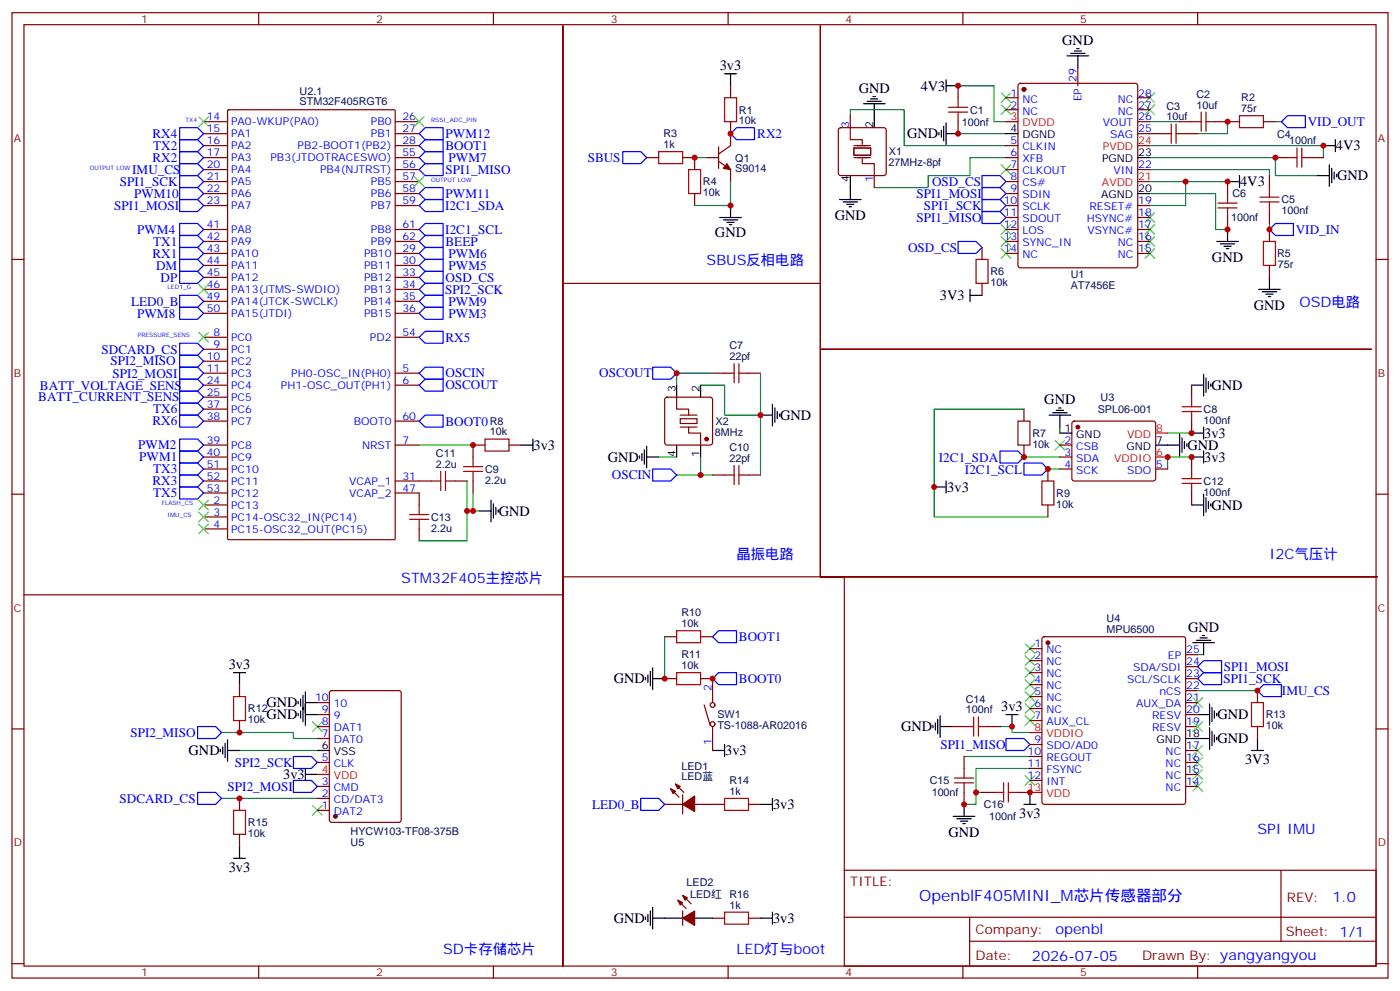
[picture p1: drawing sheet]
<svg xmlns="http://www.w3.org/2000/svg" width="412mm" height="292mm" viewBox="0 0 412 292" stroke-linecap="round" stroke-linejoin="round" font-family="sans-serif">
<g fill="none" stroke="#870000" stroke-width=".35">
<path d="M3.5 3.7h405.4v284.4h-405.4zM7.1 7.3h398.2v277.3h-398.2zM76.2 3.7v3.6M145.3 3.7v3.6M214.5 3.7v3.6M283.6 3.7v3.6M317.5 20v5.3M352.8 3.7v3.6M60 35.8h7M60 39.4h7M67.1 32.5l.3-.2h48.7l.3 .2v126.1l-.2 .3-48.8 .1-.3-.2zM116.4 35.8h7.1"/>
<path d="M116.4 39.4h7.1M215.2 35.8v7.1l-3.5 2.5M215.2 25.3v3.5M247.2 37.8l.4-.2h12.7l.5 .2 .3 .5v12.7l-.3 .5-.5 .2h-12.7l-.4-.2-.3-.5v-12.7zM250.5 34.1v3.5M282.2 25.3v3.5M282.2 35.8v3.6M296.3 28.8h3.6M296.3 32.3h3.6M300.1 24.8l.5-.2h33.8l.7 .4v53.2l-.4 .6-34.1 .1-.7-.5v-53.1zM335.1 35.8h3.6M335.1 39.4h7.1"/>
<path d="M335.1 28.8h3.6M335.1 32.3h3.6M347.5 35.8h3.5M349.2 39.4h3.6M358.1 35.8h7M372.2 35.8h3.5M60 42.9h7M60 46.4h7M60 50h7M60 53.5h7M60 57h7M116.4 42.9h7.1"/>
<path d="M116.4 46.4h7.1M116.4 50h7.1M116.4 53.5h7.1M116.4 57h7.1M190.5 46.4h3.5M201.1 46.4h3.5v3.6M204.6 57v3.5M208.1 46.4h3.6M211.7 47.5l3.5 2.5v3.5M211.7 43.3v6.3M257.5 51.7v3.5M296.3 42.9h3.6"/>
<path d="M296.3 46.4h3.6M296.3 50h3.6M296.3 53.5h3.6M296.3 57h3.6M335.1 50h3.6M361.6 53.5v3.5M373.9 51.7v3.5M375.7 46.4h3.5M386.3 46.4h3.5M3.5 76.4h3.6M60 60.5h7M60 74.6h7"/>
<path d="M60 78.2h7M60 67.6h7M60 71.1h7M116.4 60.5h7.1M116.4 74.6h7.1M116.4 78.2h7.1M116.4 67.6h7.1M116.4 71.1h7.1M289.3 72.9v3.5M296.3 60.5h3.6M296.3 74.6h3.6M296.3 67.6h3.6"/>
<path d="M296.3 71.1h3.6M296.3 64.1h3.6M335.1 60.5h3.6M335.1 74.6h3.6M335.1 67.6h3.6M335.1 71.1h3.6M335.1 64.1h3.6M361.6 64.1v3.5M373.9 62.3v3.5M373.9 67.6v3.5M373.9 78.2v3.5M405.3 76.4h3.6"/>
<path d="M60 81.7h7M60 85.2h7M60 88.8h7M60 92.3h7M60 99.3h7M116.4 81.7h7.1M116.4 85.2h7.1M116.4 88.8h7.1M116.4 92.3h7.1M116.4 99.3h7.1M165.8 83.5h75.9M289.3 83.5v3.5"/>
<path d="M60 102.9h7M60 106.4h7M60 109.9h7M60 113.5h7M60 117h7M116.4 109.9h7.1M116.4 113.5h7.1M196 117.2l.5-.2h12.7l.5 .2 .2 .5v12.7l-.2 .5-.5 .2h-12.7l-.5-.2-.2-.5v-12.7zM199.3 117v3.5h3.5v1.8M209.9 109.9h3.5M220.5 109.9h3.5M351 113.5v3.5"/>
<path d="M60 120.5h7M60 124h7M60 131.1h7M60 134.6h7M60 138.1h7M116.4 124h7.1M116.4 131.1h7.1M142.9 131.1h-3.6v3.5M149.9 131.1h3.6M200.4 123.3h4.9v1.4h-4.9zM202.8 125.8v1.8h3.6v3.5M209.9 139.9h3.5"/>
<path d="M220.5 139.9h3.5M301.6 120.5v3.5M301.6 131.1v3.5M308.7 138.1v3.6M312.2 131.1h3.5M312.2 134.6h3.5M312.2 138.1h3.5M316 124.2l.4-.2h23.3l.5 .2 .2 .5v16.5l-.7 .5-23.5-.1-.5-.6v-16.3zM340.4 138.1h3.6M351 124v3.6M351 134.6v3.5M3.5 145.6h3.6"/>
<path d="M60 148.7h7M60 152.3h7M60 155.8h7M60 141.7h7M60 145.2h7M116.4 141.7h10.6M116.4 145.2h7.1v3.5M123.5 155.8v3.5M134.1 141.7h3.5M139.3 141.7v3.5M308.7 148.7v3.6M351 145.2v3.5"/>
<path d="M405.3 145.6h3.6M7.1 175.2h158.7v-167.6v277v-114.7h239.9h-164v-67h162.2h-162.2v-95.3v162.3h7v86.4M195.8 187.5h3.5M195.8 199.9h3.5M206.4 187.5h3.5M206.4 199.9h3.5v7M303.4 191.1h3.5M303.4 194.6h3.5M303.4 198.1h3.5M307.2 187.7l.4-.2h40.9l.5 .2 .2 .5v48l-.2 .5-.5 .2h-40.9l-.5-.2-.2-.5v-48zM349.2 199.9h3.6M349.2 196.4h3.6"/>
<path d="M349.2 192.8h3.6M3.5 214.7h3.6M70.6 201.6v3.6M70.6 212.2v3.6M93.5 214h3.5M93.5 210.5h3.5M93.5 206.9h3.5M93.5 217.5h3.5M97.2 203.6l.5-.2h19.8l.6 .4 .1 37.7-.5 .7h-20l-.6-.4-.1-37.7zM207.4 207.6l1.8 6M209.9 214v7.1M280.5 214h3.5"/>
<path d="M291 214h3.6M303.4 201.6h3.5M303.4 205.2h3.5M303.4 208.7h3.5M303.4 212.2h3.5M303.4 219.3h3.5M349.2 214h3.6M349.2 210.5h3.6M349.2 206.9h3.6M349.2 203.4h3.6M370.4 203.4v3.5M370.4 214v3.5"/>
<path d="M405.3 214.7h3.6M70.6 235.2v3.5M93.5 231.6h3.5M93.5 224.6h3.5M93.5 238.7h3.5M93.5 235.2h3.5M195.8 236.9h5.3M197.6 232.3l2.4 2.5M199 230.9l2.4 2.5M201.1 234.1v5.6M204.6 236.9h8.8M220.5 236.9h3.5"/>
<path d="M284 222.8v3.5M284 233.4v3.5M289.3 233.4h3.5M299.9 233.4h3.5M303.4 222.8h3.5M303.4 226.3h3.5M303.4 229.9h3.5M349.2 231.6h3.6M349.2 228.1h3.6M349.2 224.6h3.6M349.2 221.1h3.6M70.6 245.7v3.6"/>
<path d="M248.7 256.3h156.6v28.3h-156.6zM377.3 256.4v20.8M199.7 265.1l2.4 2.5M201.1 268.3v4.3M201.1 263.7l2.5 2.5M209.9 270.4h3.5M220.5 270.4h3.5M248.7 270.2h156.5M285.6 277.2h119.6M285.6 270.2v14.1M3.5 283.8h3.6M76.2 284.6v3.5"/>
<path d="M145.3 284.6v3.5M214.5 284.6v3.5M283.6 284.6v3.5M352.8 284.6v3.5M405.3 283.8h3.6"/>
<circle cx="209.9" cy="213.3" r=".71"/>
<circle cx="209.9" cy="207.6" r=".71"/>
</g>
<g fill="none" stroke="#00f" stroke-width=".35">
<path d="M52.9 37.6h5.3l1.8 1.8-1.8 1.7h-5.3zM123.5 39.4l1.7-1.8h5.3v3.5h-5.3zM215.2 39.4l1.8-1.8h5.2v3.5h-5.2zM377.5 35.8l1.7-1.7h5.3v3.5h-5.3zM52.9 55.2h5.3l1.8 1.8-1.8 1.8h-5.3zM52.9 51.7h5.3l1.8 1.8-1.8 1.7h-5.3zM52.9 58.8h5.3l1.8 1.7-1.8 1.8h-5.3zM52.9 41.1h5.3l1.8 1.8-1.8 1.8h-5.3zM52.9 44.7h5.3l1.8 1.7-1.8 1.8h-5.3zM52.9 48.2h5.3l1.8 1.8-1.8 1.7h-5.3zM123.5 46.4l1.7-1.7h5.3v3.5h-5.3zM123.5 57l1.7-1.8h5.3v3.6h-5.3z"/>
<path d="M123.5 50l1.7-1.8h5.3v3.5h-5.3zM123.5 42.9l1.7-1.8h5.3v3.6h-5.3zM183.4 44.7h5.3l1.8 1.7-1.8 1.8h-5.3zM289.3 58.8h5.3l1.7 1.7-1.7 1.8h-5.3zM289.3 55.2h5.3l1.7 1.8-1.7 1.8h-5.3zM289.3 51.7h5.3l1.7 1.8-1.7 1.7h-5.3zM52.9 69.4h5.3l1.8 1.7-1.8 1.8h-5.3zM52.9 72.9h5.3l1.8 1.7-1.8 1.8h-5.3zM52.9 76.4h5.3l1.8 1.8-1.8 1.7h-5.3zM52.9 79.9h5.3l1.8 1.8-1.8 1.8h-5.3zM52.9 65.8h5.3l1.8 1.8-1.8 1.8h-5.3zM123.5 78.2l1.7-1.8h5.3v3.5h-5.3z"/>
<path d="M123.5 74.6l1.7-1.7h5.3v3.5h-5.3zM123.5 67.6l1.7-1.8h5.3v3.6h-5.3zM123.5 60.5l1.7-1.7h5.3v3.5h-5.3zM123.5 71.1l1.7-1.7h5.3v3.5h-5.3zM282.2 71.1h5.3l1.8 1.8-1.8 1.7h-5.3zM289.3 62.3h5.3l1.7 1.8-1.7 1.7h-5.3zM373.9 67.6l1.8-1.8h5.3v3.6h-5.3zM52.9 87h5.3l1.8 1.8-1.8 1.7h-5.3zM52.9 90.5h5.3l1.8 1.8-1.8 1.8h-5.3zM123.5 92.3l1.7-1.8h5.3v3.6h-5.3zM123.5 88.8l1.7-1.8h5.3v3.5h-5.3zM123.5 99.3l1.7-1.7h5.3v3.5h-5.3z"/>
<path d="M123.5 81.7l1.7-1.8h5.3v3.6h-5.3zM123.5 85.2l1.7-1.7h5.3v3.5h-5.3zM52.9 118.7h5.3l1.8 1.8-1.8 1.8h-5.3zM52.9 111.7h5.3l1.8 1.8-1.8 1.7h-5.3zM52.9 115.2h5.3l1.8 1.8-1.8 1.7h-5.3zM52.9 104.6h5.3l1.8 1.8-1.8 1.8h-5.3zM52.9 108.2h5.3l1.8 1.7-1.8 1.8h-5.3zM52.9 101.1h5.3l1.8 1.8-1.8 1.7h-5.3zM123.5 109.9l1.7-1.7h5.3v3.5h-5.3zM123.5 113.5l1.7-1.8h5.3v3.5h-5.3zM192.3 108.2h5.3l1.7 1.7-1.7 1.8h-5.3zM52.9 132.9h5.3l1.8 1.7-1.8 1.8h-5.3z"/>
<path d="M52.9 129.3h5.3l1.8 1.8-1.8 1.8h-5.3zM52.9 136.4h5.3l1.8 1.7-1.8 1.8h-5.3zM52.9 139.9h5.3l1.8 1.8-1.8 1.7h-5.3zM52.9 122.3h5.3l1.8 1.7-1.8 1.8h-5.3zM123.5 124l1.7-1.7h5.3v3.5h-5.3zM192.3 138.1h5.3l1.7 1.8-1.7 1.8h-5.3zM294.6 132.9h5.3l1.7 1.7-1.7 1.8h-5.3zM301.6 136.4h5.3l1.8 1.7-1.8 1.8h-5.3zM52.9 143.4h5.3l1.8 1.8-1.8 1.8h-5.3zM209.9 199.9l1.8-1.8h5.3v3.5h-5.3zM209.9 187.5l1.8-1.7h5.3v3.5h-5.3zM352.8 196.4l1.7-1.8h5.3v3.5h-5.3z"/>
<path d="M352.8 199.9l1.7-1.8h5.3v3.5h-5.3zM58.2 214h5.3l1.8 1.8-1.8 1.7h-5.3zM296.3 217.5h5.3l1.8 1.8-1.8 1.8h-5.3zM370.4 203.4l1.8-1.8h5.3v3.6h-5.3zM58.2 233.4h5.3l1.8 1.8-1.8 1.7h-5.3zM86.4 222.8h5.3l1.8 1.8-1.8 1.7h-5.3zM86.4 229.9h5.3l1.8 1.7-1.8 1.8h-5.3zM188.7 235.2h5.3l1.8 1.7-1.8 1.8h-5.3z"/>
</g>
<g fill="none" stroke="#3c3" stroke-width=".35">
<path d="M58.6 34.4l2.8 2.9M61.4 34.4l-2.8 2.9M122.1 34.4l2.8 2.9M124.9 34.4l-2.8 2.9M294.9 30.9l2.8 2.8M294.9 27.4l2.8 2.8M297.7 30.9l-2.8 2.8M297.7 27.4l-2.8 2.8M337.3 27.4l2.8 2.8M337.3 30.9l2.8 2.8M340.1 27.4l-2.8 2.8M340.1 30.9l-2.8 2.8"/>
<path d="M122.1 52.1l2.8 2.8M124.9 52.1l-2.8 2.8M294.9 48.5l2.8 2.9M297.7 48.5l-2.8 2.9M294.9 66.2l2.8 2.8M294.9 69.7l2.8 2.8M294.9 73.2l2.8 2.9M297.7 66.2l-2.8 2.8M297.7 69.7l-2.8 2.8M297.7 73.2l-2.8 2.9M337.3 62.7l2.8 2.8M337.3 66.2l2.8 2.8"/>
<path d="M337.3 73.2l2.8 2.9M337.3 69.7l2.8 2.8M340.1 62.7l-2.8 2.8M340.1 66.2l-2.8 2.8M340.1 73.2l-2.8 2.9M340.1 69.7l-2.8 2.8M58.6 97.9l2.8 2.9M58.6 83.8l2.8 2.8M61.4 97.9l-2.8 2.9M61.4 83.8l-2.8 2.8M310.8 129.7l2.8 2.8M313.6 129.7l-2.8 2.8"/>
<path d="M58.6 154.4l2.8 2.8M58.6 147.3l2.8 2.8M58.6 150.8l2.8 2.9M61.4 154.4l-2.8 2.8M61.4 147.3l-2.8 2.8M61.4 150.8l-2.8 2.9M302 196.7l2.8 2.8M302 193.2l2.8 2.8M302 189.7l2.8 2.8M304.8 196.7l-2.8 2.8M304.8 193.2l-2.8 2.8M304.8 189.7l-2.8 2.8"/>
<path d="M92.1 212.6l2.8 2.8M94.9 212.6l-2.8 2.8M302 210.8l2.8 2.8M302 207.3l2.8 2.8M302 203.8l2.8 2.8M302 200.2l2.8 2.9M304.8 210.8l-2.8 2.8M304.8 207.3l-2.8 2.8M304.8 203.8l-2.8 2.8M304.8 200.2l-2.8 2.9M351.4 205.5l2.8 2.9M351.4 219.6l2.8 2.9"/>
<path d="M351.4 212.6l2.8 2.8M354.2 205.5l-2.8 2.9M354.2 219.6l-2.8 2.9M354.2 212.6l-2.8 2.8M92.1 237.3l2.8 2.8M94.9 237.3l-2.8 2.8M302 228.5l2.8 2.8M304.8 228.5l-2.8 2.8M351.4 223.2l2.8 2.8M351.4 226.7l2.8 2.8M351.4 230.2l2.8 2.8M354.2 223.2l-2.8 2.8"/>
<path d="M354.2 226.7l-2.8 2.8M354.2 230.2l-2.8 2.8"/>
</g>
<g fill="#870000" stroke="#870000" stroke-width=".35">
<path d="M201.1 236.9l3.5-2.4v4.5z"/>
<path d="M199 230.9l1.4 .7-.7 .7z"/>
<path d="M197.6 232.3l1.4 .7-.7 .8z"/>
<path d="M214.1 48.2l1.1 1.8-2.1-.4z"/>
<path d="M201.1 270.4l3.5-2.1v4.3z"/>
<path d="M199.7 265.1l1.4 .8-.7 .7z"/>
<path d="M201.1 263.7l1.4 .7-.7 .7z"/>
<circle cx="208.1" cy="129.3" r=".53"/>
<circle cx="308.7" cy="189.3" r=".53"/>
<circle cx="301.6" cy="26.3" r=".53"/>
<circle cx="98.8" cy="240.5" r=".53"/>
<circle cx="317.5" cy="125.8" r=".53"/>
</g>
<g fill="none" stroke="#000" stroke-width=".35">
<path d="M314.3 16.4h6.4M315.4 15.7h4.2M316.4 15h2.2M317.1 14.3h.8M317.5 16.4v3.6M213.4 21.7h3.6M215.2 21.7v3.6M254.4 30.6h6.3M255.4 29.8h4.2M256.5 29.1h2.1M257.2 28.4h.7M257.5 30.6v7"/>
<path d="M276.6 39v.7M277.3 38.3v2.1M278 37.3v4.2M278.7 39.4h3.5M278.7 23.5v3.5M278.7 36.2v6.3M278.7 25.3h3.5M296.3 39.4h3.6M247.3 58.8h6.3M248.4 59.5h4.2M250.5 51.7v7.1M335.1 57h3.6"/>
<path d="M335.1 46.4h3.6M361.6 53.5h3.5M365.1 51.7v3.5M388.1 51.7h3.5M389.8 42.9h3.5M391.6 48.5v6.4M392.3 49.6v4.2M393 50.7v2.1M393.3 41.1v3.6M393.7 51.4v.7M212 64.1h6.4M213.1 64.8h4.2"/>
<path d="M214.1 65.5h2.2M214.8 66.2h.7M215.2 60.5v3.6M249.4 60.2h2.1M250.1 60.9h.7M358.4 71.1h6.4M359.5 71.8h4.2M360.5 72.5h2.2M361.2 73.2h.7M361.6 67.6v3.5M285.8 87h3.5M285.8 85.2v3.6"/>
<path d="M370.8 85.2h6.3M371.8 85.9h4.3M372.9 86.6h2.1M373.6 87.3h.7M373.9 81.7v3.5M199.3 113.5v3.5M206.4 113.5v3.5M227.5 119.1v6.3M351 113.5h3.5M354.5 110.3v6.3M355.2 111.3v4.3M356 112.4v2.1"/>
<path d="M356.7 113.1v.7M153.5 131.1h3.5M157 129.3v3.6M188.4 134.3v.7M189.1 133.6v2.1M189.8 132.5v4.2M190.5 134.6h3.5M190.5 131.4v6.4M199.3 131.1v3.5M206.4 131.1v3.5M224 122.3h3.5M228.2 120.2v4.2"/>
<path d="M229 121.2v2.1M229.7 121.9v.7M309 122.3h6.4M310.1 121.6h4.2M311.1 120.9h2.2M311.9 120.2h.7M312.2 122.3v3.5M312.2 127.6h3.5M340.4 131.1h7.1M347.5 127.9v6.4M348.2 129v4.2M348.9 130v2.2"/>
<path d="M349.6 130.7v.7M351 134.6h3.5M351 127.6h3.5M354.5 125.8v3.5M354.5 132.9v3.5M141.1 150.5h3.5M144.6 147.3v6.4M145.3 148.4v4.2M146 149.4v2.2M146.8 150.1v.7M275.2 143.4h3.5M278.7 141.7v3.5"/>
<path d="M351 148.7h3.5M354.5 145.6v6.3M355.2 146.6v4.2M356 147.7v2.1M356.7 148.4v.7M68.8 198.1h3.5M70.6 198.1v3.5M190.1 199.5v.7M190.9 198.8v2.1M191.6 197.8v4.2M192.3 199.9h3.5M192.3 196.7v6.4"/>
<path d="M351.4 189.3h6.3M352.4 188.6h4.3M353.5 187.9h2.1M354.2 187.2h.7M354.5 189.3v3.5M65.6 220v2.1M66.3 218.9v4.3M67 217.9v6.3M87.8 206.6v.7M87.8 210.1v.7M88.5 205.9v2.1M88.5 209.4v2.1"/>
<path d="M89.3 204.8v7.8M90 210.5h3.5M90 203.8v9.8M90 206.9h3.5M213.4 219.3v3.5M274.8 213.6v.7M275.5 212.9v2.2M276.2 211.9v4.2M276.9 214h3.6M276.9 210.8v6.4M296.3 210.5h3.6M298.1 210.5v3.5"/>
<path d="M349.2 217.5h7.1M352.8 210.5h3.5M356.3 207.3v6.3M356.3 214.3v6.4M357 208.4v4.2M357 215.4v4.2M357.7 209.4v2.1M357.7 216.5v2.1M358.4 210.1v.7M358.4 217.2v.7M370.4 217.5v3.6M64.9 220.7v.7"/>
<path d="M67 221.1h3.6M90 228.1h3.5M90 226.3v3.6M93.5 221.1h3.5M209.9 221.1h3.5M224 236.9h3.5M227.5 235.2v3.5M284 236.9v3.6M301.6 236.9h3.6M303.4 233.4v3.5M368.7 221.1h3.5M68.8 252.8h3.5"/>
<path d="M70.6 249.3v3.5M280.8 240.5h6.4M281.9 241.2h4.2M282.9 241.9h2.1M283.6 242.6h.7M190.1 270.1v.7M190.9 269.4v2.1M191.6 268.3v4.3M192.3 267.3v6.3M192.3 270.4h8.8M204.6 270.4h5.3M224 270.4h3.5"/>
<path d="M227.5 268.7v3.5"/>
</g>
<g fill="none" stroke="#a10000" stroke-width=".35">
<path d="M213.4 28.8h3.6v7h-3.6zM279.4 33h5.6M279.4 31.6h5.6M282.2 28.8v2.8M282.2 33v2.8M342.2 39.4h2.8M345 36.5v5.7M346.4 39.4h2.8M346.4 36.5v5.7M351 35.8h2.8M353.8 33v5.7M355.2 35.8h2.9"/>
<path d="M355.2 33v5.7M365.1 34.1h7.1v3.5h-7.1zM194 44.7h7.1v3.5h-7.1zM202.8 50h3.6v7h-3.6zM358.8 59.8h5.6M361.6 57v2.8M371.1 59.5h5.7M371.1 58.1h5.7M373.9 55.2v2.9M373.9 59.5v2.8M379.2 46.4h2.9M382.1 43.6v5.6"/>
<path d="M383.5 43.6v5.6M383.5 46.4h2.8M287.5 76.4h3.5v7.1h-3.5zM358.8 61.2h5.6M361.6 61.2v2.9M372.2 71.1h3.5v7.1h-3.5zM213.4 109.9h2.9M216.3 107.1v5.6M217.7 109.9h2.8M217.7 107.1v5.6M348.2 119.8h5.6M351 117v2.8"/>
<path d="M129.8 138.9v5.6M131.2 138.9v5.6M136.5 138.9h5.7M136.5 137.4h5.7M139.3 134.6v2.8M139.3 138.9v2.8M142.9 129.3h7v3.6h-7zM213.4 139.9h2.9M216.3 137.1v5.6M217.7 137.1v5.6M217.7 139.9h2.8M299.9 124h3.5v7.1h-3.5z"/>
<path d="M348.2 121.2h5.6M351 121.2v2.8M351 138.1v2.9M120.6 153h5.7M120.6 151.6h5.7M123.5 148.7v2.9M123.5 153v2.8M127 141.7h2.8M131.2 141.7h2.9M306.9 141.7h3.5v7h-3.5zM348.2 141h5.6M348.2 142.4h5.6"/>
<path d="M351 142.4v2.8M199.3 185.8h7.1v3.5h-7.1zM199.3 198.1h7.1v3.5h-7.1zM68.8 205.2h3.5v7h-3.5zM284 214h2.8M286.8 211.2v5.6M288.2 211.2v5.6M288.2 214h2.8M368.7 206.9h3.5v7.1h-3.5zM68.8 238.7h3.5v7h-3.5zM213.4 235.2h7.1v3.5h-7.1zM281.2 230.6h5.6"/>
<path d="M281.2 229.2h5.6M284 226.3v2.9M284 230.6v2.8M292.8 233.4h2.8M295.6 230.6v5.6M297 230.6v5.6M297 233.4h2.9M213.4 268.7h7.1v3.5h-7.1z"/>
</g>
<g fill="none" stroke="#008700" stroke-width=".35">
<path d="M250.5 34.1v-1.8h15.8v10.6h30M282.2 25.3h10.6v10.5h3.5M282.2 39.4h14.1M338.7 35.8h8.8M361.6 35.8v3.6h-8.8M375.7 35.8h1.8M204.6 46.4h3.5M215.2 53.5v7h-10.6M296.3 46.4h-10.5v5.3h-12.4v3.5h-15.9M338.7 46.4h37v5.3h12.4M338.7 50h35.2v1.7M338.7 57h19.4v10.6h3.5"/>
<path d="M338.7 42.9h51.1v3.5M338.7 53.5h22.9M349.2 53.5v7h-10.5M373.9 65.8v1.8M206.4 113.5h7v8.8h10.6M209.9 109.9h-10.6v3.6M224 109.9v30M123.5 131.1h15.8M194 134.6h5.3M199.3 139.9h7.1M206.4 134.6v5.3h3.5M301.6 120.5h-26.4v31.8h33.5"/>
<path d="M301.6 134.6h10.6M308.7 138.1h3.5M312.2 125.8v1.8M344 127.6h7M351 134.6h-7v3.5M137.6 141.7v17.6h-14.1M137.6 150.5h3.5M139.3 145.2v5.3M195.8 187.5v12.4M352.8 192.8h1.7M65.3 215.8h21.1v1.7h7.1M294.6 214h3.5v1.8h5.3"/>
<path d="M352.8 203.4h17.6M65.3 235.2h28.2M70.6 221.1h22.9M284 222.8h19.4M287.5 233.4h1.8M303.4 226.3h-15.9v10.6h-3.5"/>
</g>
<path d="M200.4 125.8h4.9M200.4 122.3h4.9" fill="none" stroke="#871200" stroke-width=".35"/>
<path d="M296.3 35.8h3.6M335.1 53.5h3.6M335.1 42.9h3.6M340.4 134.6h3.6M340.4 127.6h3.6M303.4 215.8h3.5M93.5 228.1h3.5M303.4 233.4h3.5" fill="none" stroke="#f00" stroke-width=".35"/>
<path d="M250.5 37.6v3.5h3.5v1.4M251.5 43.6h5v2.1h-5zM251.5 46.4h5M251.5 42.9h5M254 46.8v1.4h3.5v3.5" fill="none" stroke="#870012" stroke-width=".35"/>
<g fill="#c00">
<circle cx="206.4" cy="139.9" r=".88"/>
<circle cx="199.3" cy="109.9" r=".88"/>
<circle cx="224" cy="122.3" r=".88"/>
<circle cx="139.3" cy="131.1" r=".88"/>
<circle cx="137.6" cy="150.5" r=".88"/>
<circle cx="139.3" cy="150.5" r=".88"/>
<circle cx="204.6" cy="46.4" r=".88"/>
<circle cx="215.2" cy="60.5" r=".88"/>
<circle cx="215.2" cy="39.4" r=".88"/>
<circle cx="195.8" cy="199.9" r=".88"/>
<circle cx="298.1" cy="214" r=".88"/>
<circle cx="303.4" cy="233.4" r=".88"/>
<circle cx="287.5" cy="233.4" r=".88"/>
<circle cx="284" cy="236.9" r=".88"/>
<circle cx="349.3" cy="53.5" r=".88"/>
<circle cx="361.6" cy="67.6" r=".88"/>
<circle cx="373.9" cy="67.6" r=".88"/>
<circle cx="375.7" cy="46.4" r=".88"/>
<circle cx="361.6" cy="35.8" r=".88"/>
<circle cx="282.2" cy="39.4" r=".88"/>
<circle cx="70.6" cy="215.8" r=".88"/>
<circle cx="70.6" cy="235.2" r=".88"/>
<circle cx="209.9" cy="199.9" r=".88"/>
<circle cx="282.2" cy="25.3" r=".88"/>
<circle cx="361.6" cy="53.5" r=".88"/>
<circle cx="389.8" cy="42.9" r=".88"/>
<circle cx="370.4" cy="203.4" r=".88"/>
<circle cx="344" cy="134.6" r=".88"/>
<circle cx="275.2" cy="143.4" r=".88"/>
<circle cx="308.7" cy="138.1" r=".88"/>
<circle cx="301.6" cy="134.6" r=".88"/>
<circle cx="351" cy="134.6" r=".88"/>
<circle cx="351" cy="127.6" r=".88"/>
</g>
<text font-size="4.6" fill="#00f" x="270.8" y="265.4">OpenblF405MINI_M芯片传感器部分</text>
<g font-size="4.2">
<text x="312.9" y="13.2">GND</text>
<text x="212" y="20.7">3v3</text>
<text x="252.9" y="27.3">GND</text>
<text x="271.2" y="26.7">4V3</text>
<text x="267.2" y="40.8">GND</text>
<text x="393.5" y="44.3">4V3</text>
<text x="393.9" y="53.1">GND</text>
<text x="365.3" y="54.9">4V3</text>
<text x="245.9" y="64.8">GND</text>
<text x="210.6" y="69.7">GND</text>
<text x="357" y="77.2">GND</text>
<text x="276.9" y="88.5">3V3</text>
<text x="369.4" y="91.3">GND</text>
<text x="307.6" y="119">GND</text>
<text x="356.8" y="114.8">GND</text>
<text x="229.8" y="123.7">GND</text>
<text x="354.7" y="129">3v3</text>
<text x="157.2" y="132.5">3v3</text>
<text x="179" y="136">GND</text>
<text x="349.8" y="132.5">GND</text>
<text x="354.7" y="136">3v3</text>
<text x="279" y="144.9">3v3</text>
<text x="146.9" y="151.9">GND</text>
<text x="356.8" y="150.1">GND</text>
<text x="350" y="186.1">GND</text>
<text x="67.4" y="197">3v3</text>
<text x="180.8" y="201.3">GND</text>
<text x="78.5" y="208.4">GND</text>
<text x="294.9" y="209.3">3v3</text>
<text x="78.5" y="211.9">GND</text>
<text x="265.5" y="215.4">GND</text>
<text x="358.6" y="211.9">GND</text>
<text x="358.6" y="218.9">GND</text>
<text x="55.6" y="222.5">GND</text>
<text x="213.6" y="222.5">3v3</text>
<text x="366.8" y="225">3V3</text>
<text x="83.4" y="229.5">3v3</text>
<text x="227.7" y="238.3">3v3</text>
<text x="300.2" y="240.9">3v3</text>
<text x="279.4" y="246.5">GND</text>
<text x="67.4" y="256.7">3v3</text>
<text x="180.8" y="271.9">GND</text>
<text x="227.7" y="271.9">3v3</text>
</g>
<g font-size="4.2" fill="#00f">
<text x="208.1" y="78.2">SBUS反相电路</text>
<text x="382.8" y="90.5">OSD电路</text>
<text x="217" y="164.6">晶振电路</text>
<text x="373.9" y="164.6">I2C气压计</text>
<text x="118.2" y="171.7">STM32F405主控芯片</text>
<text x="370.4" y="245.7">SPI IMU</text>
<text x="392.5" y="265.6">1.0</text>
<text x="310.9" y="275.2">openbl</text>
<text x="130.5" y="281">SD卡存储芯片</text>
<text x="217" y="281">LED灯与boot</text>
<text x="304" y="283">2026-07-05</text>
</g>
<g font-size="3.9" fill="#00f">
<text x="44.9" y="40.6">RX4</text>
<text x="131.3" y="40.7">PWM12</text>
<text x="223.1" y="40.6">RX2</text>
<text x="385.2" y="37.1">VID_OUT</text>
<text x="44.9" y="47.7">RX2</text>
<text x="45.1" y="44.2">TX2</text>
<text x="131.2" y="44.2">BOOT1</text>
<text x="132.1" y="47.7">PWM7</text>
<text x="173.1" y="47.7">SBUS</text>
<text x="39" y="51.2">IMU_CS</text>
<text x="131.2" y="51.3">SPI1_MISO</text>
<text x="35.3" y="54.8">SPI1_SCK</text>
<text x="39.5" y="58.3">PWM10</text>
<text x="131.3" y="58.3">PWM11</text>
<text x="270" y="58.3">SPI1_MOSI</text>
<text x="274.6" y="54.8">OSD_CS</text>
<text x="33.6" y="61.8">SPI1_MOSI</text>
<text x="131.1" y="61.9">I2C1_SDA</text>
<text x="270" y="65.3">SPI1_MISO</text>
<text x="272.1" y="61.8">SPI1_SCK</text>
<text x="40.4" y="68.9">PWM4</text>
<text x="131.2" y="68.9">I2C1_SCL</text>
<text x="381.7" y="68.9">VID_IN</text>
<text x="44.9" y="75.9">RX1</text>
<text x="45.1" y="72.4">TX1</text>
<text x="131.2" y="72.4">BEEP</text>
<text x="132.1" y="75.9">PWM6</text>
<text x="267.5" y="74.2">OSD_CS</text>
<text x="46" y="79.4">DM</text>
<text x="47.3" y="83">DP</text>
<text x="131.2" y="82.9">OSD_CS</text>
<text x="132.1" y="79.5">PWM5</text>
<text x="131.1" y="86.6">SPI2_SCK</text>
<text x="38.6" y="90">LED0_B</text>
<text x="40.4" y="93.6">PWM8</text>
<text x="132.1" y="93.6">PWM3</text>
<text x="132.1" y="90.1">PWM9</text>
<text x="131.2" y="100.7">RX5</text>
<text x="29.9" y="104.2">SDCARD_CS</text>
<text x="32.5" y="107.7">SPI2_MISO</text>
<text x="33.1" y="111.2">SPI2_MOSI</text>
<text x="131.2" y="111.2">OSCIN</text>
<text x="176.5" y="111.2">OSCOUT</text>
<text x="11.3" y="118.2">BATT_CURRENT_SENS</text>
<text x="11.8" y="114.7">BATT_VOLTAGE_SENS</text>
<text x="131.2" y="114.7">OSCOUT</text>
<text x="44.9" y="125.3">RX6</text>
<text x="45.1" y="121.8">TX6</text>
<text x="131.2" y="125.3">BOOT0</text>
<text x="40.7" y="132.4">PWM2</text>
<text x="41" y="135.9">PWM1</text>
<text x="276.6" y="135.9">I2C1_SDA</text>
<text x="44.9" y="142.9">RX3</text>
<text x="45.1" y="139.4">TX3</text>
<text x="180.3" y="141.2">OSCIN</text>
<text x="284.2" y="139.5">I2C1_SCL</text>
<text x="45.1" y="146.5">TX5</text>
<text x="217.7" y="188.9">BOOT1</text>
<text x="360.5" y="197.7">SPI1_MOSI</text>
<text x="217.7" y="201.2">BOOT0</text>
<text x="360.4" y="201.2">SPI1_SCK</text>
<text x="377.6" y="204.6">IMU_CS</text>
<text x="38.4" y="217">SPI2_MISO</text>
<text x="277" y="220.5">SPI1_MISO</text>
<text x="69.2" y="225.8">SPI2_SCK</text>
<text x="67.1" y="232.8">SPI2_MOSI</text>
<text x="35.2" y="236.5">SDCARD_CS</text>
<text x="174.4" y="238.2">LED0_B</text>
</g>
<g font-size="3.9" fill="#800">
<text x="250.5" y="260.9">TITLE:</text>
<text x="379.1" y="265.6">REV:</text>
<text x="287.4" y="275.1">Company:</text>
<text x="378.7" y="275.7">Sheet: 1/1</text>
<text x="287.4" y="282.8">Date:</text>
<text x="336.4" y="282.9">Drawn By: yangyangyou</text>
</g>
<g font-size="3.2" fill="#800">
<text x="41.6" y="6.7">1</text>
<text x="110.8" y="6.7">2</text>
<text x="179.9" y="6.7">3</text>
<text x="249.1" y="6.7">4</text>
<text x="318.2" y="6.7">5</text>
<text x="4.1" y="41.8">A</text>
<text x="405.9" y="41.8">A</text>
<text x="4.1" y="111">B</text>
<text x="405.9" y="111">B</text>
<text x="4.1" y="180.1">C</text>
<text x="405.9" y="180.1">C</text>
<text x="4.1" y="249.3">D</text>
<text x="405.9" y="249.3">D</text>
<text x="41.6" y="287.5">1</text>
<text x="110.8" y="287.5">2</text>
<text x="179.9" y="287.5">3</text>
<text x="249.1" y="287.5">4</text>
<text x="318.2" y="287.5">5</text>
</g>
<g font-size="3.2" fill="#000080">
<text x="88.2" y="27.9">U2.1</text>
<text x="352.4" y="28.8">C2</text>
<text x="365.6" y="29.9">R2</text>
<text x="88.2" y="31.1">STM32F405RGT6</text>
<text x="217.7" y="33.5">R1</text>
<text x="285.8" y="33.4">C1</text>
<text x="343.6" y="35.5">10uf</text>
<text x="343.6" y="32.3">C3</text>
<text x="352.4" y="32">10uf</text>
<text x="365.6" y="33">75r</text>
<text x="195.5" y="40.4">R3</text>
<text x="217.7" y="36.6">10k</text>
<text x="283.3" y="37">100nf</text>
<text x="376.2" y="40.5">C4</text>
<text x="195.5" y="43.6">1k</text>
<text x="216.6" y="47.6">Q1</text>
<text x="261.8" y="45.8">X1</text>
<text x="379.7" y="42.5">100nf</text>
<text x="216.6" y="50.7">S9014</text>
<text x="261.8" y="49">27MHz-8pf</text>
<text x="207.1" y="57.8">10k</text>
<text x="207.1" y="54.6">R4</text>
<text x="363" y="58.1">C6</text>
<text x="377.5" y="59.9">C5</text>
<text x="362.7" y="65.2">100nf</text>
<text x="377.5" y="63.1">100nf</text>
<text x="376.2" y="75.8">R5</text>
<text x="291.7" y="81.1">R6</text>
<text x="315.4" y="81.9">U1</text>
<text x="376.4" y="78.9">75r</text>
<text x="291.7" y="84.2">10k</text>
<text x="315.4" y="85.1">AT7456E</text>
<text x="214.8" y="106">22pf</text>
<text x="214.8" y="102.9">C7</text>
<text x="324.2" y="118.1">U3</text>
<text x="144.3" y="125.2">R8</text>
<text x="210.8" y="125.2">X2</text>
<text x="323.4" y="121.6">SPL06-001</text>
<text x="354.5" y="124.8">100nf</text>
<text x="354.5" y="121.6">C8</text>
<text x="144.3" y="128.3">10k</text>
<text x="210.6" y="128.4">8MHz</text>
<text x="304.1" y="131.9">10k</text>
<text x="304.1" y="128.7">R7</text>
<text x="128.4" y="137.8">2.2u</text>
<text x="128.4" y="134.6">C11</text>
<text x="214.8" y="136">22pf</text>
<text x="214.8" y="132.9">C10</text>
<text x="142.9" y="142.4">2.2u</text>
<text x="142.9" y="139.3">C9</text>
<text x="354.5" y="142.8">C12</text>
<text x="311.1" y="149.5">10k</text>
<text x="311.1" y="146.3">R9</text>
<text x="354.5" y="146">100nf</text>
<text x="127" y="153.4">C13</text>
<text x="127" y="156.6">2.2u</text>
<text x="200.7" y="184.7">10k</text>
<text x="200.7" y="181.5">R10</text>
<text x="326" y="183.2">U4</text>
<text x="326" y="186.4">MPU6500</text>
<text x="200.7" y="197.1">10k</text>
<text x="200.7" y="193.9">R11</text>
<text x="73" y="209.8">R12</text>
<text x="284.5" y="206.9">C14</text>
<text x="73" y="213">10k</text>
<text x="211.3" y="214.8">TS-1088-AR02016</text>
<text x="211.3" y="211.6">SW1</text>
<text x="284.5" y="210.1">100nf</text>
<text x="372.9" y="214.8">10k</text>
<text x="372.9" y="211.6">R13</text>
<text x="200.7" y="226.7">LED1</text>
<text x="200.7" y="229.9">LED蓝</text>
<text x="214.9" y="231">R14</text>
<text x="273.9" y="231">C15</text>
<text x="214.9" y="234.1">1k</text>
<text x="274.4" y="234.5">100nf</text>
<text x="289.8" y="238.1">C16</text>
<text x="73" y="243.3">R15</text>
<text x="103.3" y="245.9">HYCW103-TF08-375B</text>
<text x="291.4" y="241.6">100nf</text>
<text x="73" y="246.5">10k</text>
<text x="103.3" y="249">U5</text>
<text x="202.3" y="261">LED2</text>
<text x="203.3" y="264.5">LED红 R16</text>
<text x="214.9" y="267.6">1k</text>
</g>
<g font-size="3.2" fill="#00f">
<text x="297.7" y="28.4">1</text>
<text x="317.1" y="24.2" transform="rotate(-90 317.1 24.2)">29</text>
<text x="318.6" y="29.9" transform="rotate(-90 318.6 29.9)">EP</text>
<text x="335.3" y="28.4">28</text>
<text x="60.9" y="35.5">14</text>
<text x="118.5" y="35.5">26</text>
<text x="297.7" y="32">2</text>
<text x="301.2" y="30.2">NC</text>
<text x="301.2" y="33.7">NC</text>
<text x="329.2" y="33.7">NC</text>
<text x="329.2" y="30.2">NC</text>
<text x="335.3" y="35.5">26</text>
<text x="335.3" y="32">27</text>
<text x="60.9" y="39">15</text>
<text x="68.1" y="36.9">PA0-WKUP(PA0)</text>
<text x="68.1" y="40.4">PA1</text>
<text x="109.3" y="36.9">PB0</text>
<text x="109.3" y="40.4">PB1</text>
<text x="118.5" y="39">27</text>
<text x="250.1" y="37.6" transform="rotate(-90 250.1 37.6)">3</text>
<text x="324.9" y="37.3">VOUT</text>
<text x="327" y="40.8">SAG</text>
<text x="335.3" y="39">25</text>
<text x="60.9" y="42.5">16</text>
<text x="60.9" y="46.1">17</text>
<text x="68.1" y="44">PA2</text>
<text x="68.1" y="47.5">PA3</text>
<text x="79.7" y="47.5">PB3(JTDOTRACESWO)</text>
<text x="87.7" y="44">PB2-BOOT1(PB2)</text>
<text x="118.5" y="42.5">28</text>
<text x="118.5" y="46.1">55</text>
<text x="297.7" y="42.5">5</text>
<text x="297.7" y="46.1">6</text>
<text x="301.2" y="44.3">CLKIN</text>
<text x="301.2" y="47.8">XFB</text>
<text x="60.9" y="49.6">20</text>
<text x="60.9" y="53.1">21</text>
<text x="68.1" y="51">PA4</text>
<text x="94.3" y="51">PB4(NJTRST)</text>
<text x="118.5" y="49.6">56</text>
<text x="118.5" y="53.1">57</text>
<text x="257.2" y="53.7" transform="rotate(-90 257.2 53.7)">1</text>
<text x="297.7" y="49.6">7</text>
<text x="297.7" y="53.1">8</text>
<text x="301.2" y="51.4">CLKOUT</text>
<text x="328" y="51.4">VIN</text>
<text x="335.3" y="49.6">22</text>
<text x="60.9" y="56.7">22</text>
<text x="68.1" y="54.5">PA5</text>
<text x="68.1" y="58.1">PA6</text>
<text x="109.3" y="54.5">PB5</text>
<text x="109.3" y="58.1">PB6</text>
<text x="118.5" y="56.7">58</text>
<text x="297.7" y="56.7">9</text>
<text x="301.2" y="54.9">CS#</text>
<text x="301.2" y="58.4">SDIN</text>
<text x="60.9" y="60.2">23</text>
<text x="68.1" y="61.6">PA7</text>
<text x="109.3" y="61.6">PB7</text>
<text x="118.5" y="60.2">59</text>
<text x="295.7" y="60.2">10</text>
<text x="295.7" y="63.7">11</text>
<text x="301.2" y="61.9">SCLK</text>
<text x="301.2" y="65.5">SDOUT</text>
<text x="320.1" y="65.5">HSYNC#</text>
<text x="320.9" y="61.9">RESET#</text>
<text x="335.3" y="63.7">18</text>
<text x="335.3" y="60.2">19</text>
<text x="60.9" y="67.2">41</text>
<text x="60.9" y="70.8">42</text>
<text x="68.1" y="68.7">PA8</text>
<text x="109.3" y="68.7">PB8</text>
<text x="118.5" y="67.2">61</text>
<text x="118.5" y="70.8">62</text>
<text x="295.7" y="67.2">12</text>
<text x="295.7" y="70.8">13</text>
<text x="301.2" y="69">LOS</text>
<text x="320.4" y="69">VSYNC#</text>
<text x="335.3" y="70.8">16</text>
<text x="335.3" y="67.2">17</text>
<text x="60.9" y="74.3">43</text>
<text x="60.9" y="77.8">44</text>
<text x="68.1" y="72.2">PA9</text>
<text x="68.1" y="75.7">PA10</text>
<text x="107.2" y="75.7">PB10</text>
<text x="109.3" y="72.2">PB9</text>
<text x="118.5" y="74.3">29</text>
<text x="118.5" y="77.8">30</text>
<text x="295.7" y="74.3">14</text>
<text x="301.2" y="72.5">SYNC_IN</text>
<text x="301.2" y="76.1">NC</text>
<text x="329.2" y="76.1">NC</text>
<text x="329.2" y="72.5">NC</text>
<text x="335.3" y="74.3">15</text>
<text x="60.9" y="81.4">45</text>
<text x="68.1" y="79.2">PA11</text>
<text x="68.1" y="82.8">PA12</text>
<text x="107.2" y="79.2">PB11</text>
<text x="107.2" y="82.8">PB12</text>
<text x="118.5" y="81.4">33</text>
<text x="60.9" y="84.9">46</text>
<text x="60.9" y="88.4">49</text>
<text x="68.1" y="86.3">PA13(JTMS-SWDIO)</text>
<text x="68.1" y="89.8">PA14(JTCK-SWCLK)</text>
<text x="107.2" y="86.3">PB13</text>
<text x="107.2" y="89.8">PB14</text>
<text x="118.5" y="84.9">34</text>
<text x="118.5" y="88.4">35</text>
<text x="60.9" y="91.9">50</text>
<text x="68.1" y="93.3">PA15(JTDI)</text>
<text x="107.2" y="93.3">PB15</text>
<text x="118.5" y="91.9">36</text>
<text x="62.9" y="99">8</text>
<text x="68.1" y="100.4">PC0</text>
<text x="109" y="100.4">PD2</text>
<text x="118.5" y="99">54</text>
<text x="60.9" y="106">10</text>
<text x="62.9" y="102.5">9</text>
<text x="68.1" y="103.9">PC1</text>
<text x="68.1" y="107.5">PC2</text>
<text x="60.9" y="109.6">11</text>
<text x="60.9" y="113.1">24</text>
<text x="68.1" y="111">PC3</text>
<text x="85.8" y="111">PH0-OSC_IN(PH0)</text>
<text x="118.5" y="109.6">5</text>
<text x="118.5" y="113.1">6</text>
<text x="60.9" y="116.6">25</text>
<text x="68.1" y="114.5">PC4</text>
<text x="68.1" y="118">PC5</text>
<text x="82.7" y="114.5">PH1-OSC_OUT(PH1)</text>
<text x="60.9" y="120.2">37</text>
<text x="60.9" y="123.7">38</text>
<text x="68.1" y="121.6">PC6</text>
<text x="68.1" y="125.1">PC7</text>
<text x="104.2" y="125.1">BOOT0</text>
<text x="118.5" y="123.7">60</text>
<text x="60.9" y="130.7">39</text>
<text x="118.5" y="130.7">7</text>
<text x="313.5" y="130.7">2</text>
<text x="60.9" y="134.3">40</text>
<text x="60.9" y="137.8">51</text>
<text x="68.1" y="132.2">PC8</text>
<text x="68.1" y="135.7">PC9</text>
<text x="106.7" y="132.2">NRST</text>
<text x="313.5" y="134.3">3</text>
<text x="313.5" y="137.8">4</text>
<text x="317" y="132.5">CSB</text>
<text x="317" y="136">SDA</text>
<text x="340.6" y="137.8">5</text>
<text x="60.9" y="141.3">52</text>
<text x="68.1" y="139.2">PC10</text>
<text x="68.1" y="142.7">PC11</text>
<text x="102.9" y="142.7">VCAP_1</text>
<text x="118.5" y="141.3">31</text>
<text x="317" y="139.6">SCK</text>
<text x="332" y="139.6">SDO</text>
<text x="60.9" y="144.9">53</text>
<text x="62.9" y="148.4">2</text>
<text x="68.1" y="149.8">PC13</text>
<text x="68.1" y="146.3">PC12</text>
<text x="102.9" y="146.3">VCAP_2</text>
<text x="118.5" y="144.9">47</text>
<text x="62.9" y="151.9">3</text>
<text x="62.9" y="155.4">4</text>
<text x="68.1" y="153.3">PC14-OSC32_IN(PC14)</text>
<text x="68.1" y="156.8">PC15-OSC32_OUT(PC15)</text>
<text x="304.7" y="190.7">1</text>
<text x="304.7" y="194.2">2</text>
<text x="304.7" y="197.8">3</text>
<text x="308.2" y="192.5">NC</text>
<text x="308.2" y="196">NC</text>
<text x="333.8" y="197.8">SDA/SDI</text>
<text x="344" y="194.2">EP</text>
<text x="349.4" y="196">24</text>
<text x="349.4" y="192.5">25</text>
<text x="209.5" y="203.4" transform="rotate(-90 209.5 203.4)">2</text>
<text x="304.7" y="201.3">4</text>
<text x="308.2" y="199.5">NC</text>
<text x="308.2" y="203.1">NC</text>
<text x="332" y="201.3">SCL/SCLK</text>
<text x="349.4" y="203.1">22</text>
<text x="349.4" y="199.5">23</text>
<text x="92.8" y="206.6">10</text>
<text x="98.3" y="208.4">10</text>
<text x="304.7" y="204.8">5</text>
<text x="304.7" y="208.4">6</text>
<text x="308.2" y="206.6">NC</text>
<text x="334.7" y="208.4">AUX_DA</text>
<text x="341.6" y="204.8">nCS</text>
<text x="349.4" y="206.6">21</text>
<text x="94.8" y="213.6">8</text>
<text x="94.8" y="210.1">9</text>
<text x="98.3" y="215.4">DAT1</text>
<text x="98.3" y="211.9">9</text>
<text x="304.7" y="211.9">7</text>
<text x="308.2" y="210.1">NC</text>
<text x="308.2" y="213.6">AUX_CL</text>
<text x="339.4" y="215.4">RESV</text>
<text x="339.4" y="211.9">RESV</text>
<text x="349.4" y="213.6">19</text>
<text x="349.4" y="210.1">20</text>
<text x="94.8" y="217.2">7</text>
<text x="98.3" y="218.9">DAT0</text>
<text x="209.5" y="219.5" transform="rotate(-90 209.5 219.5)">1</text>
<text x="304.7" y="218.9">9</text>
<text x="308.2" y="220.7">SDO/AD0</text>
<text x="349.4" y="220.7">17</text>
<text x="94.8" y="224.2">5</text>
<text x="98.3" y="226">CLK</text>
<text x="302.7" y="222.5">10</text>
<text x="302.7" y="226">11</text>
<text x="308.2" y="224.2">REGOUT</text>
<text x="308.2" y="227.8">FSYNC</text>
<text x="343.4" y="226">NC</text>
<text x="343.4" y="222.5">NC</text>
<text x="349.4" y="227.8">15</text>
<text x="349.4" y="224.2">16</text>
<text x="94.8" y="231.3">3</text>
<text x="98.3" y="233">CMD</text>
<text x="302.7" y="229.5">12</text>
<text x="308.2" y="231.3">INT</text>
<text x="343.4" y="233">NC</text>
<text x="343.4" y="229.5">NC</text>
<text x="349.4" y="231.3">14</text>
<text x="94.8" y="238.3">1</text>
<text x="94.8" y="234.8">2</text>
<text x="98.3" y="236.6">CD/DAT3</text>
<text x="98.3" y="240.1">DAT2</text>
</g>
<g font-size="3.2" fill="#f00">
<text x="297.7" y="35.5">3</text>
<text x="301.2" y="37.3">DVDD</text>
<text x="324.9" y="44.3">PVDD</text>
<text x="335.3" y="42.5">24</text>
<text x="335.3" y="53.1">21</text>
<text x="324.6" y="54.9">AVDD</text>
<text x="332.1" y="129">VDD</text>
<text x="340.6" y="127.2">8</text>
<text x="328.2" y="136">VDDIO</text>
<text x="340.6" y="134.3">6</text>
<text x="304.7" y="215.4">8</text>
<text x="308.2" y="217.2">VDDIO</text>
<text x="94.8" y="227.8">4</text>
<text x="98.3" y="229.5">VDD</text>
<text x="302.7" y="233">13</text>
<text x="308.2" y="234.8">VDD</text>
</g>
<g font-size="3.2">
<text x="257.2" y="37.6" transform="rotate(-90 257.2 37.6)">2</text>
<text x="297.7" y="39">4</text>
<text x="301.2" y="40.8">DGND</text>
<text x="324.6" y="47.8">PGND</text>
<text x="335.3" y="46.1">23</text>
<text x="250.1" y="53.7" transform="rotate(-90 250.1 53.7)">4</text>
<text x="324.4" y="58.4">AGND</text>
<text x="335.3" y="56.7">20</text>
<text x="199" y="115.6" transform="rotate(-90 199 115.6)">3</text>
<text x="206" y="115.6" transform="rotate(-90 206 115.6)">2</text>
<text x="313.5" y="127.2">1</text>
<text x="317" y="129">GND</text>
<text x="340.6" y="130.7">7</text>
<text x="199" y="134.5" transform="rotate(-90 199 134.5)">4</text>
<text x="206" y="134.5" transform="rotate(-90 206 134.5)">1</text>
<text x="331.8" y="132.5">GND</text>
<text x="94.8" y="220.7">6</text>
<text x="340.7" y="218.9">GND</text>
<text x="349.4" y="217.2">18</text>
<text x="98.3" y="222.5">VSS</text>
</g>
<g font-size="1.8" fill="#00f">
<text x="54.7" y="35.8">TX4</text>
<text x="127" y="35.8">RSSI_ADC_PIN</text>
<text x="26.5" y="50">OUTPUT LOW</text>
<text x="127" y="53.5">OUTPUT LOW</text>
<text x="49.4" y="85.2">LED1_G</text>
<text x="40.6" y="99.3">PRESSURE_SENS</text>
<text x="47.6" y="148.7">FLASH_CS</text>
<text x="49.4" y="152.3">IMU_CS</text>
</g>
</svg>
